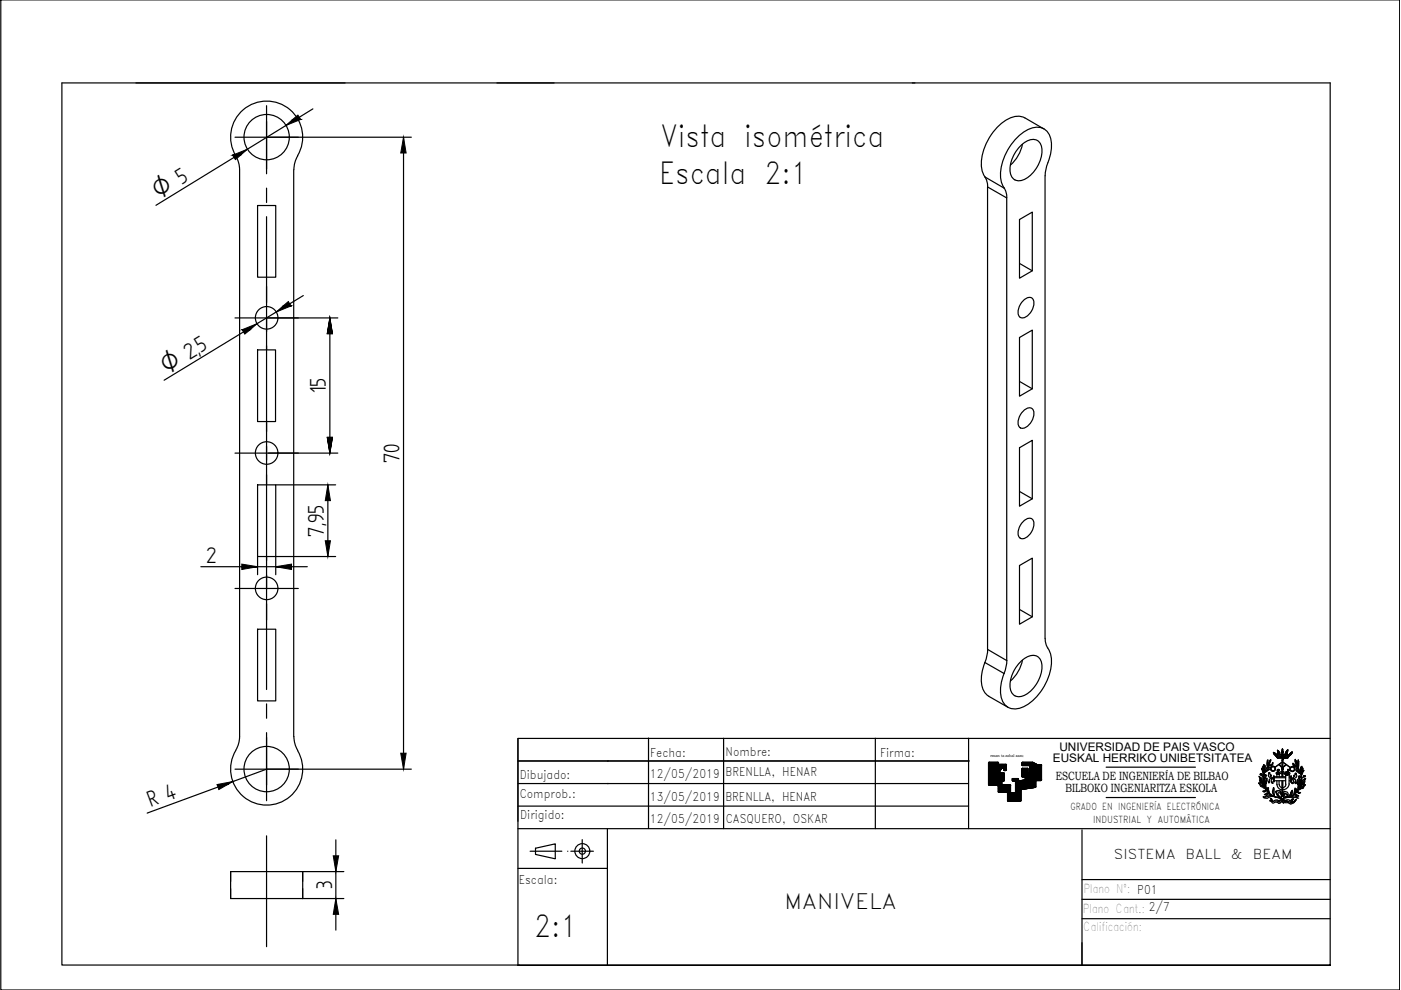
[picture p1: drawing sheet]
<svg xmlns="http://www.w3.org/2000/svg" width="297mm" height="210mm" viewBox="0 0 297 210" stroke-linecap="round" stroke-linejoin="round" font-family="sans-serif">
<!-- layer: 0 -->
<g fill="none" stroke="#000" stroke-width=".25">
<path d="M.2 0h296.6v209.9h-296.6zM69.9 67.4v3.4M69.9 92.7v3.4M209.6 165.7h2.8M209.6 165.5h3.3M209.6 165.4h3.3M209.6 165.3h3.3M209.6 165.2h3.3M209.6 165.1h3.3M209.6 165h3.3M209.6 164.9h3.3M209.6 164.8h3.3"/>
<path d="M209.6 164.7h3.3M209.6 164.6h3.3M209.6 164.5h3.3M209.6 164.4h3.3M209.6 164.3h3.3M209.6 164.2h3.3M209.6 164.1h3.3M209.6 164h3.3M209.6 163.9h3.3M209.6 163.8h2.3M209.6 163.7h2.3M209.6 163.5h2.4"/>
<path d="M209.6 163.3h2.5M209.6 163.2h2.6M209.6 163h2.7M209.6 162.8h3.8M209.6 162.7h3.8M209.6 162.6h3.8M209.6 162.5h3.8M209.6 162.4h3.8M209.6 162.3h3.8M209.6 162.2h3.8M209.6 162h2.1v6M209.6 162h2.1"/>
<path d="M209.6 161.9h2.1M209.6 161.8h2.1M209.6 166.4v-4.7h2.1l-.1 4.9h2.6M209.6 165.8h2.8M209.6 165.9h2.8M209.6 166h2.8M209.6 166.1h2.8M209.6 166.2h2.8M209.6 166.3h2.8M209.6 166.4h2.8v1.6M209.6 166.4h4.6l-.1 3.5M209.7 161.6v4.9"/>
<path d="M209.8 161.6v4.9M209.9 161.6v4.9M210 161.6v4.9M210.1 161.6v4.9M210.2 161.6v4.9M210.3 161.6v4.9M210.4 161.6v4.9M210.5 161.6v4.9M210.6 161.6v4.9M210.7 161.6v4.9M210.8 161.6v4.9M210.9 161.6v4.9"/>
<path d="M211 161.6v4.9M211.1 161.6v4.9M211.2 161.6v4.9M211.3 161.6v4.9M211.4 161.6v4.9M211.5 161.6v4.9h2.7M211.6 166.6h2.6M211.6 161.6v4.9M211.7 166.7h2.5M211.7 166.8h2.5M211.7 166.9h2.5M211.7 167h2.5"/>
<path d="M211.7 167.1h2.5M211.7 167.2h2.5M211.7 167.3h2.5M211.7 167.4h2.5M211.7 167.5h2.5M211.7 167.6h2.5M211.7 167.7h2.5M211.7 167.8h2.5M211.7 167.9h2.5M211.7 168h2.5M211.8 162.1v5.9M211.9 162.1v5.9"/>
<path d="M211.9 162.1v1.5h-2.3M211.9 163.8v4.2M212 162.1v1.4h-2.4M212 163.8v4.2M212 163.9v4.1M212.1 163.3l-2.5 .1M212.1 162.1l-.1 1.4M212.1 162.1v1.2M212.1 163.9v4.1M212.2 162.1v1h-2.6M212.2 163.9v4.1M212.3 163.9v4.1"/>
<path d="M212.3 162.1v1M212.4 162.1v.8M212.4 163.9v4.1M212.4 163.9v1.8h-2.8M212.4 162.1v.8h-2.8M212.5 162.1v.8M212.5 163.9v1.7M212.5 166.4v1.6M212.6 162.1v.8M212.6 163.9v1.7M212.6 166.4v1.6M212.7 162.1v.8h.7"/>
<path d="M212.7 163.9v1.7M212.7 166.4v1.6M212.8 162.1v.8M212.8 163.9v1.7M212.8 166.4v1.6M212.8 163.9v1.7h-3.2M212.8 163.3h.6M212.8 163.2h.6M212.8 163.1h.6M212.8 163h.6M212.8 162.1v.9h.6M212.9 162.1v1.2h.4v-1.2h-3.7"/>
<path d="M212.9 163.9v1.6M212.9 166.4v1.6M212.9 162.1v1.3M213 162.1v1.3M213 166.4v1.6M213.1 162.1v1.3M213.1 166.4v1.6M213.2 162.1v1.3M213.2 166.4v1.6M213.3 166.4v1.6M213.4 166.4v1.6M213.5 166.4v1.6"/>
<path d="M213.6 168.1h.7v1.8M213.6 166.4v1.7h.8l-.1 1.8M213.6 168.2h2.9M213.6 168.3h2.9M213.6 168.4h2.9M213.6 168.5h2.9M213.6 168.6h2.9M213.6 168.7h2.9M213.6 168.8h2.9M213.6 168.9h2.9M213.6 169h2.9M213.6 169.1h2.9"/>
<path d="M213.6 169.2h2.9M213.6 169.3h2.9M213.6 169.4h2.9M213.6 169.5h2.9M213.6 169.6h2.9M213.6 169.8h2.9M213.7 166.4v3.4M213.8 166.4v3.5M213.9 166.4v3.5M214 166.4v3.5M214.2 166.5v3.4M214.5 168.1v1.8"/>
<path d="M214.6 165.5h1.4v4.4M214.6 165.5h1.3M214.6 165.4h1.3M214.6 165.3h1.3M214.6 165.2h1.3M214.6 165.2h1.3v4.7M214.6 168.1v1.8M214.7 165.1v.5M214.7 168.1v1.8M214.7 165.1v.5h4.9M214.8 165.1v.5M214.8 168.1v1.8"/>
<path d="M214.9 165.1v.5M214.9 168.1v1.8M215 165.1v.5M215 168.1v1.8M215.1 165.1v.5M215.1 168.1v1.8M215.2 168.1h1.3M215.2 165.1v.5M215.2 168.1v1.8M215.3 165.7h4.3M215.3 168.1h1.2M215.3 165.1v.6h4.3"/>
<path d="M215.3 165.8h4.3M215.3 165.9h4.3M215.3 166h4.3M215.3 166.1h4.3M215.3 166.2h4.3M215.3 166.3h4.3M215.3 166.4h4.3M215.3 166.5h4.3M215.3 166.6h4.3M215.3 166.7h4.3M215.3 166.8h4.3M215.3 167.2h2.4"/>
<path d="M215.3 167.5h1.2M215.3 167.6h1.2M215.3 167.7h1.2M215.3 167.8h1.2M215.3 167.9h1.2M215.3 168h1.2M215.3 168v1.9M215.3 165.1v4.8M215.4 165.1v4.8M215.5 165.1v4.8M215.6 165.1v4.8M215.7 165.1v4.8"/>
<path d="M215.8 165.1v4.8M216 165.5v4.4M216.2 165.5v4.4M216.3 165.5v4.4h-2.6v-3.5M216.4 165.5v4.4M216.4 165.5v4.3h-2.8M216.5 165.5v1.9h-1.2M216.5 165.5v1.9M216.7 164.6h4.1M216.7 164.5h4.1M216.7 164.4h4.1M216.7 164.3h4.1"/>
<path d="M216.7 164.2h4.1M216.7 164.1h4.1M216.7 164h4.1M216.7 163.9h1.3M216.7 163.8h1.2M216.7 163.7h1.2M216.7 163.6h1.2M216.7 163.5h1.2M216.7 163.3h1.2M216.7 163.2h1.2M216.7 163.1h1.2M216.7 163h1.2"/>
<path d="M216.7 163h1.2v4.2M216.7 162.2h4.1M216.7 162.2h4M216.7 162.1h3.1v3.4M216.7 162h3.1v3.5M216.7 162h2.9M216.7 161.9h2.8v5M216.7 161.9h2.7v5.1M216.7 161.8h2.6v5.2M216.7 161.8h2.5v5.2M216.7 165.5v1.9M216.7 161.6v.7"/>
<path d="M216.7 162.9v1.8M216.8 161.6v.7M216.8 162.9v1.8M216.8 165.5v1.9M216.9 161.6v.7M216.9 162.9v1.8M217 161.6v.7M217 162.9v1.8M217 165.4v1.9M217.1 161.6v.7M217.1 162.9v1.8M217.1 165.4v1.9"/>
<path d="M217.2 161.6v.7M217.2 162.9v1.8M217.2 165.4v1.9M217.3 162.9v1.8h3.5M217.3 161.6v.7M217.3 162.9v1.9h3.5M217.4 165.2h3.4M217.4 165.1h3.4M217.4 165h3.4M217.4 164.9h3.4M217.4 162.9v2h3.4M217.4 161.6v.7"/>
<path d="M217.4 162.9v4.4M217.5 161.6v.7M217.5 162.9v4.3M217.6 161.6v.7M217.6 162.9v4.3M217.7 161.6v.7M217.8 162.9l-.1 4.3M217.8 161.6v.7M217.8 162.9v4.3M217.9 161.6v.7M218.1 161.6v.7M218.1 164v3.1"/>
<path d="M218.2 161.6v.7M218.2 164v3.1M218.3 161.6v.7M218.3 164v3.1M218.3 161.6v.8M218.3 163.9v3.2M218.4 163.9h2.4M218.4 163.8h2.4M218.4 163.7h2.4M218.4 163.6h2.4M218.4 163.5h2.4M218.4 163.3h2.4"/>
<path d="M218.4 163.2h2.4M218.4 163.1h2.4M218.4 163h2.4M218.4 162.9h2.4M218.4 162.8h2.4M218.4 162.7h2.4M218.4 162.6h2.4M218.4 162.5h2.4M218.4 162.4h2.4M218.4 161.6v5.5M218.4 161.6v5.5h-3.1M218.5 161.6v5.5"/>
<path d="M218.6 161.6v5.5M218.7 161.6v5.5M218.8 161.6v5.5h-3.5M218.9 161.6v5.5M218.9 161.6v5.4M219 161.7v5.3M219.1 161.7h-2.4v.6h4.1M219.1 161.7v5.3M219.2 161.8v5.2h-3.9M219.3 161.9v5.1M219.6 161.9v5h-4.3M219.6 165.5h-3.3l-.1 4.4"/>
<path d="M219.7 162v3.5M219.9 162.1v3.4M220 162.2v3.3M220.1 162.2v3.3M220.2 162.2v3.3M220.3 162.2v3.3M220.4 162.2v3.3M220.5 162.2v3.3M220.6 162.2v3.3M220.7 165.5h-4.1v1.9h-1.3M220.8 162.2v3.2h-3.9v2l-1.6-.1M220.8 162.2v3.2h-3.5v1.9"/>
<path d="M220.8 165.3h-3.5v2h-2M220.8 165.2h-3.4v2.1M220.8 164.7h-4.1v-1.7h1.2v4.2M229.4 199.9v4.8M229.4 194.8h52.6M229.4 190.7h52.6M229.4 186.5h52.6"/>
</g>
<!-- layer: CAJETIN -->
<g fill="none" stroke="#000" stroke-width=".25">
<path d="M109.8 156.6v48.1M137.5 156.5v19.2M153.4 156.5v19.2M185.6 156.5v19.2M205.4 156.5v19.2M270 159.6l.3 .4M270 159.5l.4 .4h-.2l.2-.1-.1 .2M270 159.6l.8 1.1-.8-1.2 .8 1.2 .9-.2 1.3 .2-.5 .1-1.6-.1 .8-.2 1.3 .2M270.1 159.7h.1M270.1 159.7l.3 .2-.1 .1M270.1 159.6v.1M270.1 159.7l.1 .3 .1-.2h-.1"/>
<path d="M270.1 159.7l.1 .1M270.2 159.7v.3h.1M270.2 159.8l.1 .2 .1-.2M270.2 159.8h.1M270.3 159.9l.2 .3 .3-.2M270.4 159.8h.1M270.4 159.9l-.2-.1 .1 .2M270.9 159.2l-.1-.1 .1 .1h.1l-.2-.1 .5 1M270.9 159.2l.4 .3-.3 .2M270.9 159.2l.2 .4-.2 .1 .1-.3v.3l-.1-.2h.2l-.2 .2 .1-.3 .3 .1-.3 .2M271 159.3l.2 .3-.2-.2h.1l-.2 .1v-.3v.5M271.1 159.7l.2 .3"/>
<path d="M271.1 159.7h.1M271.8 159.3l-.1 .1M271.8 159.4v.1l.3-.1M271.8 159.3l.1 .1v-.1l-.1 .2zM271.9 159.1v-.3v1.1M271.9 159.4v.5M271.9 159.1l-.1 .4M271.9 158.8l.1 .2-.2 .1zM271.9 159.1l.2 .3-.2-.1M271.9 159.2l.1 .1-.1 .2M272 159.3l-.1 .1v-.3v.4h-.1M272.6 159.6v.1"/>
<path d="M272.6 159.5l.1 .2M272.8 159.5h-.1M272.8 159.3l-.2 .2M272.8 159.1l.2-.1v.2zM272.8 159.4l-.2 .6 .2-.4M272.8 159.3v.4l-.2-.1h.2h-.2l.2-.2M272.9 159.7v-.3v.3h-.3h.3M272.9 159.3l-.3 .3 .2 .1 .1-.3-.1 .1M272.9 159.2l-.3 .4M272.9 159.2v.5M272.9 159.5l-.3 .1M273 159l-.1 .2z"/>
<path d="M273 159l-.5 1.1M273.4 159.8l.1 .1 .1-.1v.3zM273.5 160v-.2h.2h-.3l.4-.2-.8 1.1M273.5 160l-.2 .2-.6-.2h-1.6l-.5 .2M273.6 159.9l-.3 .3-1.1-.3-1.3 .1M273.6 159.7l.4-.3-.5 .5M273.7 159.7v.1zM273.7 159.7h.1M273.7 159.7l-.2 .3M273.8 159.7h-.1M273.8 159.7l-.2 .3h-.1M282 156.6h-172.2v17.5"/>
<path d="M109.8 166.1h95.6M109.8 161.3h95.7M109.8 170.9h95.6M109.8 175.7h172.2M113.5 179.8l4.2-.9v3.2l-4.2-.9zM123.4 178v2.5h-2.4M128.8 161.3h.1M128.8 166.1h.1M128.8 175.7v29M209.7 166.5h1.8M209.7 161.6h1.8M209.7 161.6l-.1 .2v4.5l.1 .1"/>
<path d="M211.5 166.5l.2 1.4 1.8 .1 .2 .1M211.6 161.6l.1 .1M211.7 161.8l.1 .3h1.4M212 163.9h.8M212.3 163l-.4 .6 .1 .2M212.4 162.9h.3l.2 .1M212.5 166.4h1.6M212.5 165.6h.3M212.5 165.6l-.1 .1v.6l.1 .1M212.8 163.8l.1 1.6-.1 .2M212.8 163v.2M212.9 163.2l.1 .1"/>
<path d="M213.3 162l.1 .2M213.4 162.2v1M213.4 163.2l-.4 .2M213.6 168.2v1.5l.2 .2M213.7 169.9h2.6M214.1 166.4l.2 .1M214.2 166.6v1.4l.2 .1M214.6 165.1h.1M214.6 165.1l.1 .4 .6 .2v2.3l-.9 .1M214.6 165.1h1.2l.1 .3M215.9 165.4l.2 .1M216.5 167.5v2.2l-.2 .2"/>
<path d="M216.6 167.4l-.1 .1M216.8 161.6h2.1M216.8 162.9h1M216.8 162.9l-.1 .1v1.6l.1 .1h.5M216.8 161.6l-.1 .2v.5h1.5M217.3 165.4l-1.2 .2M217.3 164.7l.1 .1M217.4 164.9v.3M217.4 165.2l-.1 .1M217.8 162.9l.2 .1-.1 .8 .2 .1M218.1 164h.1M218.2 162.3l.2 .1"/>
<path d="M218.4 162.4v1.4l-.2 .1M218.9 161.6h.1M218.9 161.6l1 .5M219.6 165.6l-.1 1.3-3 .5M219.8 165.5h.9M219.8 165.5l-.2 .1M219.9 162.1h.1M220 162.2h.7M220.7 162.1l.2 .2M220.8 162.3v3M220.9 165.3l-.2 .2M229.4 176v28.7"/>
<path d="M234.5 162.7h18.9M234.5 169.1h18.9M267 166l.5 .7 .4 .1M267 164.6l.3 .4M267 165.4l.1 .4 .7 .8M267 165.4l.6 .4 .2 .6M267 165.4l.3 .4 .4 .2 .1 .4M267.2 164.1l.6 .6M267.2 164.1h.2v.3M267.2 164.1l.2 .3M267.2 164.1l.2 .2M267.3 164.9l.2 .3"/>
<path d="M267.4 164.4l.4 .2 .4-.4 .2 .2h-.2v.1M267.4 165.4l.3 .5M267.4 165.2l.1 .3M267.7 165.7l-.1-.2a.82 .82 0 0 0-.6-.9l.6 1.2M267.9 165.4l-.1 .6M268 163l.1-.8 .2 .7-.3 1M268 162.1l-.2 .5 .1 1.3M268 163.8l.8-.7 .4-.1-1.3 1.1-.1-.2-.3-1 .1 .4 .1-.7 .3-.5 .1 .3-.3 .3 .2 .3-.1 1M268.1 166.9l-.3-.3-.3-.1-.3-.4-.4-.1a1.29 1.29 0 0 0 1 .9v.2h.3M268.1 165.2v.3M268.1 164.4v.1M268.1 167l.5-1.4v-.6l-.2 .9v.9l-.2 .3"/>
<path d="M268.1 167.1l-.1-.6v-1.2a.45 .45 0 0 1 .4-.6l-.3 .5 .2 .5-.2 .4v1M268.1 162.2v1.1M268.1 165.5v1M268.2 164.3l.2 .1M268.3 164.3l-.5 .4M268.3 164.8l-.2 .4M268.4 164.4l-.3 .1M268.4 164.4l-.1 .1M268.5 167.2l.1-.2 .1 .2-.2 .4M268.6 167.2v-.1l-.1 .4a.44 .44 0 0 1-.3 .4 .44 .44 0 0 1-.5-.1l.7-.2M268.7 161.2l.1-.1 .1 .2-.2 1.3zM268.8 162.7h.2l-.4 .2 .3-.2"/>
<path d="M268.8 161.1l-.1 1.3M268.9 168.5l-.8 .5-.3-.1 .3 .3h.7a1.23 1.23 0 0 1 1.6-.1l1.2 .1M268.9 168.5l1.1 .3M268.9 168.2h-.3l-.3 .3M268.9 167l-.1 .5 .2 .6M269 168.2h-.2a.45 .45 0 0 1-.7 .3l.9-.5-.3-.5 .2-.5v.5l.2 .3a.62 .62 0 0 0 .5 .8l.2 .2M269 163.9l.2 .1M269 162.3a4 4 0 0 0-.9 4.3 4 4 0 0 0 3.6 2.6M269.1 165.8v-.1l.1 .1M269.2 162.2l.2-1.1a1.73 1.73 0 0 0-.5 1.3M269.2 164.1v-.3l-.2 .1 .2-.1-.3 .6a.98 .98 0 0 0 1.1 .6M269.2 162.2a4 4 0 0 0-1.3 4.4 4 4 0 0 0 3.7 2.6"/>
<path d="M269.2 163l-1 .7M269.3 164.5l.2-.2a.58 .58 0 0 0 .5 .7M269.4 164.3v.1M269.4 161.1l-.5 1.3M269.5 169.7l-.2-.4h.3l.3 .6M269.6 165.2l-.1 .4 .3 .4v-.2l-.2 .2h.2M269.8 168.8l-1.9 .3v-.2M269.9 161.7l-.2 .4-.5 .2a.51 .51 0 0 0 .5 0 .51 .51 0 0 0 .2-.6l-.4 .5-.5 .2 .2-.2M270 165l-.4 .3M270 167.1l-.1 .8 .1 .6M270 165h-.5a.45 .45 0 0 0-.4 .7l.1-.1-.2 .4v-.3l.2 .2M270.1 164.5v1.3"/>
<path d="M270.1 168.9v-.2a1.36 1.36 0 0 1-.1-1.7l.2 1.9M270.2 165.5h2.4M270.2 164.7l-.1-.2v1.3l.1-.3M270.2 164.9h2.4M270.6 160.1a3.7 3.7 0 0 1 2.6 .1l-1-.3-1.6 .3M270.7 163.7h.5l.2 .3-.2 .2h-.5l-.2-.3zM270.7 160.5l.6-.1 1.8 .1M270.7 164.2v.5M270.7 165.5v.9M270.8 166.3a1.16 1.16 0 0 0 1 1.2M270.8 164.1h.5M270.8 160.4h-.1"/>
<path d="M270.9 160.4l1.3-.2 .9 .2M270.9 164.1h.4v-.3h-.4v.4M270.9 163.6h.1M270.9 160.7l1.1-.1 .9 .1M270.9 163.6v.1M271 169.7l.4 .1 .4-.5-.1 .3a.26 .26 0 0 0-.3 0 .26 .26 0 0 0-.1 .3h-1M271 160.7l.9-.1 .9 .1M271 163.6v.6M271 163.2l.1 .1M271 163.2h.1M271 163.2l-.1 .5v-.3l-.2-.1 .3-.2v.4M271 163.4l.1 .8"/>
<path d="M271 163.7v.5M271.1 163.7v.5v-.5M271.1 163.7v.5M271.2 162.1l.7 .7-.7-.7 .7 .7v-.2l-.1 .4M271.2 163.7v.5M271.2 165.5v.8M271.2 166.3a.7 .7 0 0 0 .6 .7M271.2 163.8v.9M271.3 163.8h-.5v.3h.5l.1-.2h-.6v.1M271.3 170.2l-.1 .1M271.4 164h-.6h.6M271.4 163.9l-.6 .1h.6"/>
<path d="M271.4 164h.1M271.5 163.6l.4-.1 .3 .1-.3 .2zM271.6 170h.2M271.7 162.7l.1 .5v-.4v.2M271.7 168.7l-.2-1-1.1 .1 .2 .2 .1 .5 .3 .5 .6 .2M271.8 160.5l-.6 .1M271.8 169.3l-.4 1-1.1-.2a.48 .48 0 0 1-.5 .2 .48 .48 0 0 1-.3-.5h-.3l.3-.1 .4 .2a.8 .8 0 0 1 1.1-.1M271.8 165.5v3.3a1.13 1.13 0 0 0-.9-1.2l-.4 .4 .2 .3 .3 .5 .6 .3-.6-.6-.1-.3 .2-.2 .3 .2 .3 .7M271.8 161.2v3.5M271.9 169.3v.5l-.2 .1 .4 .4 .2-.1v-.5l-.3-.4 .5 .6-.2-.2 .6 .2-.4-.2 .5-.1 .6 .3a.79 .79 0 0 0 1.2-.3l-.5 .6M271.9 163.8v.4v-.4l.1 .1-.1 .3M271.9 161.1l.1 .1h-.2z"/>
<path d="M271.9 162.1v2.6M271.9 165.5v3.3M271.9 161.5l-1.6 1.2 1.6-1.1 1.7 1.1M271.9 169.4l.2 .9M271.9 161.5l1.7 1.2M272 161.2v3.5M272 165.5v3.3M272.1 168.8l-.1-.8 .3-.2 .6 .2a.75 .75 0 0 1 0 1l-.5 .1M272.1 162.7l-.1 .5v-.5v.3v-.1M272.3 170l.2 .2 .6-.1M272.3 168.2l.6 .2 .1 .4-.8 .3 .8-.3-.1-.3-.6-.3-.1 .6zM272.5 163.9h.7"/>
<path d="M272.5 164.1h.7M272.5 164.2h.6v-.4h-.6v.5M272.5 163.8v.3h.7M272.6 164.7h-2.4v.8M272.6 163.7v.6h.7M272.6 164.3h.5M272.6 162.2l-.7 .6 .7-.6-.7 .6v-.2v.4M272.7 163.7v.6M272.8 163.7v.6v-.6M272.8 163.6v.7M272.9 163.6h.1M272.9 163.6v.7"/>
<path d="M272.9 163.7v.6M273 163.7v.6M273 160.7l.8-1.1-.8 1.1M273 160.4h.1M273 163.4l.1 .3v-.3l.2-.1-.3-.2v.4M273 163.3v.1M273 163.2v.1M273 163.2h.1M273 163.3h.1M273 163.4v.9M273.1 163.8v.4M273.1 163.8h-.6h.7v.3h-.7v-.2h.7l-.8 .2"/>
<path d="M273.3 169.1l.3-1.1 .4-.4a.87 .87 0 0 1-.3 1l-.3 .2-.1 .3M273.3 166.3v-2l.2-.3-.2-.3h-.7l-.2 .3 .2 .3v2.1l-.1 .3-.5 .3M273.3 166.2a1.38 1.38 0 0 1-1.3 1.2M273.3 164.7h.3M273.3 164.9h.3M273.4 169l1.1-.2 .4 .1 .3 .3-.4-.1h-1.7M273.5 169.9l.7-.6-.2 .7M273.5 160l.5-.6-.3 .3-.1 .3M273.6 164.7l.1 .8h-.4M273.7 164.7v-.2v1.4v-.3M273.7 164.5v1.4M273.8 168.3l-.4 .4"/>
<path d="M273.9 165.1l.4 .4-.4 .6 .1-.2 .2 .1-.2 .1M273.9 166.1v-.2l.3 .2M274 167.7l-.2 .5M274 170.2h.2M274.1 161.9l.3 .5 .4 .1a.53 .53 0 0 1-.6-.1 .53 .53 0 0 1-.1-.5zM274.1 161.8a4 4 0 0 1 1.7 4.4 4 4 0 0 1-3.6 3M274.2 162l.2 .5 .4 .1M274.3 169.4l-.3 .1-.2 .4M274.4 164.4h.1v.2zM274.4 168.4l.2 .1a.46 .46 0 0 0 .8 .3l-.5-.4h-.4l.3-.7-.2-.4v.4l-.2 .3a.64 .64 0 0 1-.6 .8l-.2 .2M274.4 164.4h.1M274.4 167.4l.2-.1 .1 .5"/>
<path d="M274.4 168v.3M274.5 168.4l.8 .4M274.5 164.6l-.1-.1v-.1a.58 .58 0 0 1-.6 .6M274.5 167.4v.5M274.6 161.4v-.4l.1 .3a1.12 1.12 0 0 1 .3 1.2M274.6 167.1l-.2 .9M274.6 169.6l.3-.2-.2 .3a1 1 0 0 1-1.6 .5v-.3l-.2-.1M274.6 166l.1-.2v.2M274.6 161l.4 .5v.5M274.6 167.1l.1 .3M274.7 164l.1 .2v-.2h-.1M274.7 161.3l.3 1.1"/>
<path d="M274.7 167.8l-.2 .2M274.7 164.2v-.2h.2h-.3l.4 .5a.98 .98 0 0 1-1.2 .6h.5a.44 .44 0 0 1 .4 .7l-.1-.1 .1 .5 .1-.4-.2 .2M274.7 165.8l.1 .3-.3-.1h.2M274.8 169.6l-.5 .5-.2 .1v-.1a.9 .9 0 0 1-1.1-.2l-.5-.2M274.8 162.5l.2 .1-.4-1.2 .1-.1a1.99 1.99 0 0 1 .4 1.5M274.8 164l-.2 .1M274.9 162.3a4.1 4.1 0 0 1-1.6 6.8h-1.1M274.9 163.3l.6 .6M274.9 163l.1 .1 .1-.1M274.9 162.9l.5 .3M274.9 162.9v.1M275 167.4v-.1l-.1 .2h.1l.2 .7h.2l.4-.2-.3 .1-.5-.3"/>
<path d="M275 167.5l-.1-.3-.1 .3 .2 .4M275.1 167.9l.3 .2M275.1 165.2l.1 1.1M275.1 163.3l.6 .7M275.2 162.9v-1.3l.1-.2 .1 .8-.2 .7M275.3 166.4v-.9l-.2-.3-.1 .5 .4 1.6M275.3 161.4v1.1M275.3 166.4l-.2 .7 .2 .3M275.4 161.5l-.1-.4-.1 .5M275.4 167.4l.4-1.7a.6 .6 0 0 0-.5-.7l.2 .5-.1 .5v1.4M275.5 165.2l-.2-.2 .3 .6-.1 .8M275.5 164.6h.2l-.1 .2h-.2z"/>
<path d="M275.5 167.2l.3-.3 .3-.1 .4-.3 .3-.1a1.75 1.75 0 0 1-1.1 1h-.3M275.7 168.1l-.3 .1M275.8 165.7v.5M275.8 162.9v1.1M275.8 164.1l-.5-.3-.6-.5 .5 .1 .6 .7M275.9 164.3l.1-1.9 .3 .5-.1 .7 .3-.3-.6 1.1M275.9 163.3l-.1-.7-.1 .3v.9M276.1 162.7l.1 .4-.1 1M276.4 164.6l-.1 .1M276.4 164.6h.1M276.5 164.5l.1 .2-.6 .3-.2-.3a.21 .21 0 0 0-.3-.2 .21 .21 0 0 0-.2 .3h.4M276.5 164.5l-.1 .1"/>
<path d="M276.5 166.1l-.6 .7-.3 .1M276.6 165.7l-.2 .4M276.6 165.7l-.5 .5-.5 .6M276.6 165.7v.3l-.6 .4M276.7 165.1l.1-.1-.5 1-.5 .4M276.7 165.1l-.5 .3-.4 .8M276.8 166.4l-.6 .5-.7 .4M276.8 165l-.5 .5-.1 .4-.4 .4v-.1M109.8 184.1h19M112.4 180.5h6.7M120.4 180.5h.1M125.8 180.5h-2.4v2.5"/>
<path d="M110.1 204.6h-97v-187h268.9v187.1h-172.2h172.2"/>
<circle cx="269.9" cy="163" r=".53"/>
<circle cx="269.9" cy="163" r=".49"/>
<circle cx="269.9" cy="163" r=".44"/>
<circle cx="272" cy="169.1" r=".28"/>
<circle cx="274" cy="163.1" r=".53"/>
<circle cx="274" cy="163.1" r=".49"/>
<circle cx="274" cy="163.1" r=".44"/>
<circle cx="276.5" cy="164.6" r=".13"/>
<circle cx="123.5" cy="180.5" r="1.59"/>
<circle cx="123.5" cy="180.5" r=".66"/>
</g>
<g fill="none" stroke="#000" stroke-width=".21">
<path d="M270 159.7h.1M270.1 159.7h.1M270.2 159.8h.1M270.3 159.9h.1M270.4 159.8h.1M270.4 160h.1M270.9 159.2h.1M271.2 159.6h.1M271.9 159h.1M271.9 159.3h.1M271.9 159.5h.1M272.6 159.5h.1"/>
<path d="M272.9 159.2h.1M273.5 160h.1M273.5 159.8h.1M273.5 159.9h.1M273.6 159.8h.1M273.7 159.7h.1M273.8 159.7h.1M267.2 164.2h.1M267.2 164.1h.1M267.3 164.1h.1M267.4 164.1h.1M267.4 164.2h.1"/>
<path d="M267.4 164.3h.1M267.4 164.4h.1M267.8 165.8h.1M268 166.5h.1M268.3 164.5h.1M268.4 164.4h.1M268.4 167.6h.1M268.8 163.1h.1M268.8 162.6h.1M269 162.7h.1M269.2 162.2h.1M269.8 166h.1"/>
<path d="M270.9 163.4h.1M271 163.3h.1M271 163.4h.1M271 163.1h.1M271 163.2h.1M271.1 163.3h.1M271.9 161.1h.1M272.5 169.1h.1M273 163.3h.1M273 163.1h.1M273 163.4h.1M273 163.2h.1"/>
<path d="M273.1 163.3h.1M273.1 163.4h.1M273.7 165.4h.1M273.7 165.9h.1M274 166.1h.1M274.8 162.4h.1M274.9 163h.1M275.1 163.3h.1M275.1 167.9h.1M275.2 169.2h.1M275.4 164.8h.1M275.5 164.9h.1"/>
<path d="M275.6 166.8h.1M275.8 166.2h.1M276.4 164.7h.1M276.4 164.6h.1M276.5 164.6h.1M276.5 164.5h.1M276.6 164.6h.1"/>
</g>
<!-- layer: Predeterminado -->
<g fill="none" stroke="#000" stroke-width=".25">
<path d="M49.8 29.1h37.4M56.5 22.4v14.4M56.5 39.9v3M66.3 23.1l-33.2 20.4M85.6 29.1v134M56.5 45.9v100.3M49.8 67.4h21.8M64.3 62.7l-29.5 17.9M69.9 70.8v21.9M49.8 96.1h21.8M54.6 118v3.8M58.5 102.8h12.7"/>
<path d="M69.5 102.8v15.2M71.2 118h-12.7v3.8M42.6 120.2h22.6M49.8 124.8h13.4M56.5 149.2v3.1M56.5 155.3v14.5M49.8 163.1h37.4M56.5 177.2v23.5M56.5 163.1l-25.3 9.3M71.2 178.1v19.1M64.2 190.5h8.7M64.2 184.8h8.7"/>
</g>
<!-- layer: MANIVELA -->
<g fill="none" stroke="#000" stroke-width=".25">
<path d="M50 33.1l.6 1.4 .2 1.5v120.1M62.3 36v120.2M63.1 33a7.6 7.6 0 0 0-6.6-11.6 7.6 7.6 0 0 0-6.5 11.6M63.1 33l-.6 1.4-.2 1.6M208.8 37.5l.4 .7 .2 1.4M208.8 37.5l4.1 2.4M209.4 39.6l4 2.4v98.1l-4-2.4zM212.9 39.9l.3 .7 .3 1.3M216.3 31a3.3 3.3 0 0 1 3.6-1.2 3.3 3.3 0 0 1 .8 3.8 6.5 6.5 0 0 1-4.4 4.7 2.02 2.02 0 0 1-2.2-2.4 7.6 7.6 0 0 1 2.2-4.9zM216.8 30.6l-.8 2.1-.8 1.2-1 1.1M217.3 25a4.1 4.1 0 0 0-4.3 .6 11.3 11.3 0 0 0-4.8 10.6l.6 1.3M217.3 25l4.1 2.4"/>
<path d="M221.6 37.3v98.1M221.6 37.3l.1-1.4a13.1 13.1 0 0 0 1.1-6.5 3 3 0 0 0-4.5-2.1 11.5 11.5 0 0 0-6.1 10.5l.3 1.4 .4 .6M54.6 43.6h3.9v15.2h-3.9zM216.2 46.5l2.7-1.5v12.4l-2.7 1.6zM216.2 55.9l2.7 1.5M54.6 74.2h3.8v15.2h-3.8zM216.2 71.6l2.7-1.6v12.4l-2.7 1.6zM217.1 63.6a1.19 1.19 0 0 1 1.6-.4 1.19 1.19 0 0 1 .5 1.6 3.2 3.2 0 0 1-2.5 2.6 1.48 1.48 0 0 1-.6-2.3zM216.2 94.9l2.7-1.5v12.4l-2.7 1.5zM216.2 80.9l2.7 1.5M217.1 87a1.19 1.19 0 0 1 1.6-.4 1.19 1.19 0 0 1 .5 1.6 3.2 3.2 0 0 1-2.5 2.6 1.48 1.48 0 0 1-.6-2.3zM54.6 102.8h3.9v15.2h-3.9z"/>
<path d="M216.2 119.9l2.7-1.6v12.5l-2.7 1.5zM216.2 104.2l2.7 1.6M217.1 110.4a1.19 1.19 0 0 1 1.6-.4 1.19 1.19 0 0 1 .5 1.6 3.2 3.2 0 0 1-2.5 2.6 1.48 1.48 0 0 1-.6-2.3zM54.6 133.4h3.9v15.2h-3.9zM209.4 137.7l-.1 1.3-.5 1.4M216.2 129.2l2.7 1.6M216.8 140l-.8 2.1-.8 1.2-1 1.1M221.6 135.3l.1 1 .5 1.1M222.2 137.4a7.2 7.2 0 0 1-.1 6.8 10.5 10.5 0 0 1-6 6 3.1 3.1 0 0 1-4-3.2 15 15 0 0 1 1.2-5.6l.2-1.4M50 159.1a7.6 7.6 0 0 0 6.5 11.6 7.6 7.6 0 0 0 6.6-11.6M50.8 156.1l-.2 1.6-.6 1.4M62.3 156.2l.2 1.5 .6 1.4"/>
<path d="M208.8 140.5a7.5 7.5 0 0 0-.1 6.2l.9 .9 4.1 2.4M208.8 140.5l4.1 2.3M216.3 140.4a3.3 3.3 0 0 1 3.6-1.2 3.3 3.3 0 0 1 .8 3.8 6.5 6.5 0 0 1-4.4 4.7 2.02 2.02 0 0 1-2.2-2.4 7.6 7.6 0 0 1 2.2-4.9zM48.9 184.8h15.3v5.7h-15.3z"/>
<circle cx="56.5" cy="29.1" r="4.8"/>
<circle cx="56.5" cy="67.4" r="2.39"/>
<circle cx="56.5" cy="96" r="2.39"/>
<circle cx="56.5" cy="124.7" r="2.39"/>
<circle cx="56.5" cy="163.1" r="4.8"/>
</g>
<!-- layer: Predeterminado -->
<g fill="#000" stroke="#000" stroke-width=".21">
<path d="M85.6 29.1l.5 3.3h-1.1zM69 114.7h1.1l-.6 3.3zM69.5 102.8l.6 3.3h-1.1zM85 159.7h1.1l-.5 3.4zM70.7 181.5h1.1l-.6 3.3zM71.2 190.5l.6 3.4h-1.1z"/>
<path d="M49.3 32.9l3.2-1.3-1.5 1.3zM49.3 32.9l.6 .9 1.1-.9z"/>
<path d="M62.1 25.3l1.1-.9 .6 .9zM60.6 26.6l3.2-1.3h-1.7z"/>
<path d="M51.4 69.9l3.1-1.3-1.5 1.3zM51.4 69.9l.5 .9 1.1-.9z"/>
<path d="M60 64.9l1.1-1 .6 1zM58.6 66.1l3.1-1.2h-1.7z"/>
<path d="M51.3 119.6l3.3 .6h-3.3zM51.3 120.2v.5l3.3-.5z"/>
<path d="M58.5 120.2l3.3-.6v.6zM58.5 120.2l3.3 .5v-.5z"/>
<path d="M46 166.3l3.4-.6-1.1 .6zM46 166.3l.4 1.1 1.9-1.1z"/>
</g>
<!-- layer: 0 -->
<g fill="#000" stroke="#000" stroke-width=".21">
<path d="M69.9 67.4l-.5 3.4h1.1zM69.9 67.4l-.5 3.4h1.1z"/>
<path d="M69.4 92.7l.5 3.4 .6-3.4zM69.4 92.7l.5 3.4 .6-3.4z"/>
</g>
<g font-size="6.4">
<text x="140.1" y="31.1">Vista isométrica</text>
<text x="139.7" y="39">Escala 2:1</text>
<text x="113.2" y="198.7">2:1</text>
</g>
<g font-size="5.4">
<text x="40.3" y="76.3" transform="rotate(-31 40.3 76.3)">2,</text>
<text x="42.6" y="74.9" transform="rotate(-31 42.6 74.9)">5</text>
<text x="69.1" y="83.4" transform="rotate(-90 69.1 83.4)">15</text>
<text x="84.7" y="98.1" transform="rotate(-90 84.7 98.1)">70</text>
<text x="68.7" y="113.8" transform="rotate(-90 68.7 113.8)">7,95</text>
<text x="43.8" y="119.4">2</text>
<text x="32" y="171.2" transform="rotate(-21 32 171.2)">R</text>
<text x="35.7" y="169.8" transform="rotate(-20 35.7 169.8)">4</text>
<text x="70.4" y="188.5" transform="rotate(-90 70.4 188.5)">3</text>
</g>
<g font-size="5.3">
<text x="33.6" y="42.2" transform="rotate(-32 33.6 42.2)">O 5</text>
<text x="35.4" y="79.3" transform="rotate(-32 35.4 79.3)">O</text>
</g>
<text font-size="4.5" x="166.3" y="192.8">MANIVELA</text>
<g font-size="2.9">
<text x="236.2" y="182.1">SISTEMA</text>
<text x="251.4" y="182.1">BALL</text>
<text x="261" y="182.1">&amp;</text>
<text x="265.6" y="182.1">BEAM</text>
</g>
<g font-size="2.6">
<text x="229.8" y="189.3">Plano Nº: P01</text>
<text x="229.7" y="193.5">Plano Cant.: 2/7</text>
<text x="229.7" y="197.5">Calificación:</text>
</g>
<g font-size="2.5">
<text x="137.8" y="160.5">Fecha:</text>
<text x="153.8" y="160.2">Nombre:</text>
<text x="186.6" y="160.5">Firma:</text>
<text x="223.2" y="161.6">EUSKAL HERRIKO UNIBETSITATEA</text>
<text x="224.6" y="159.3">UNIVERSIDAD DE PAIS VASCO</text>
<text x="110.2" y="165.2">Dibujado:</text>
<text x="137.8" y="165">12/05/2019</text>
<text x="153.8" y="164.5">BRENLLA, HENAR</text>
<text x="223.9" y="165.3">ESCUELA DE INGENIERÍA DE BILBAO</text>
<text x="225.9" y="167.8">BILBOKO INGENIARITZA ESKOLA</text>
<text x="110.2" y="169.2">Comprob.:</text>
<text x="110.3" y="173.7">Dirigido:</text>
<text x="137.8" y="169.8">13/05/2019</text>
<text x="153.8" y="169.8">BRENLLA, HENAR</text>
<text x="137.8" y="174.6">12/05/2019</text>
<text x="153.9" y="174.6">CASQUERO, OSKAR</text>
<text x="110" y="187.3">Escala:</text>
</g>
<g font-size="2">
<text x="226.9" y="171.7">GRADO EN INGENIERÍA ELECTRÓNICA</text>
<text x="231.8" y="174.6">INDUSTRIAL Y AUTOMÁTICA</text>
</g>
<text font-size=".9" x="210" y="160.5">eman ta zabal zazu</text>
</svg>
